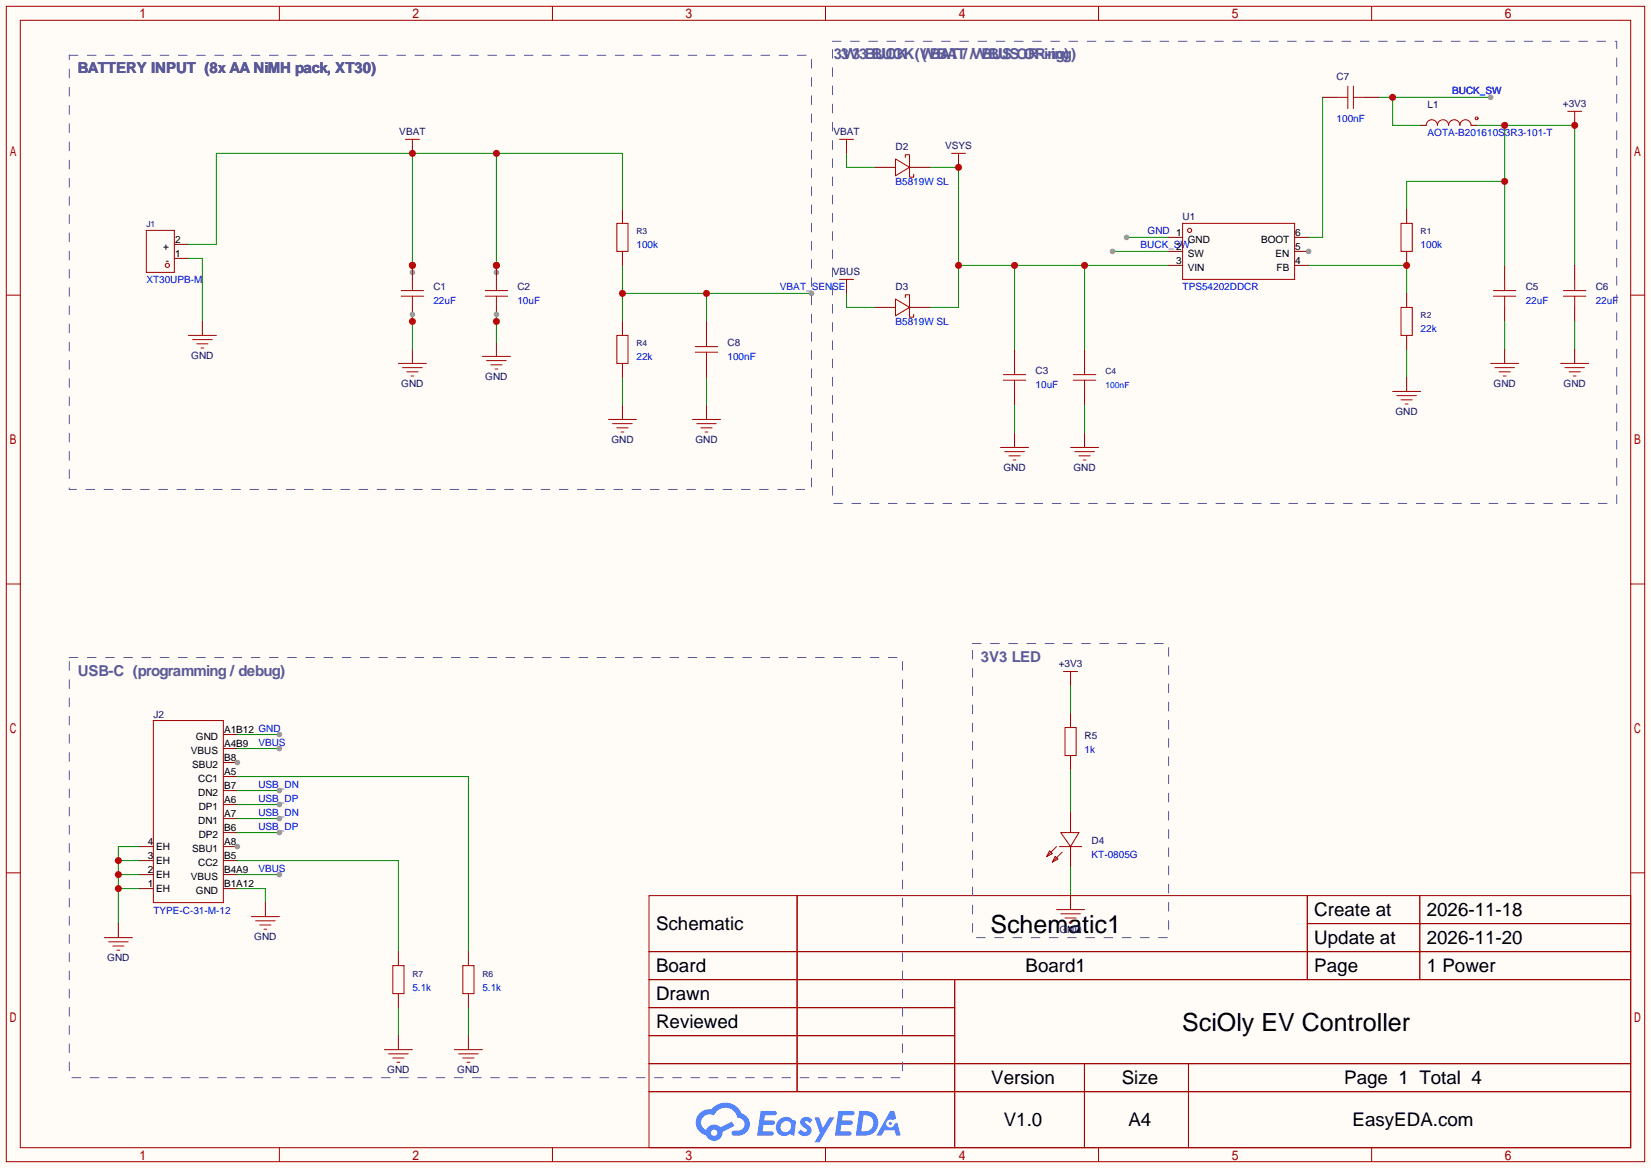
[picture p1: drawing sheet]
<svg xmlns="http://www.w3.org/2000/svg" width="299mm" height="212mm" viewBox="0 0 299 212" stroke-linecap="round" stroke-linejoin="round" font-family="sans-serif">
<path d="M0 0h299.5v211.8h-299.5z" fill="#fffcf7"/>
<g fill="none" stroke="#a10000" stroke-width=".18">
<path d="M1.1 1.1h297.2v209.6h-297.2zM3.7 3.7h292.1v204.5h-292.1zM50.7 1.1v2.6M100.2 1.1v2.6M149.7 1.1v2.6M199.3 1.1v2.6M248.8 1.1v2.6M1.1 53.5h2.6M295.8 53.5h2.5M1.1 105.9h2.6M295.8 105.9h2.5M1.1 158.3h2.6"/>
<path d="M295.8 158.3h2.5M117.7 162.4h178.1v45.8h-178.1zM117.7 172.6h178.1M117.7 177.7h178.1M144.6 162.4v35.6M173.2 177.7v30.5M237.1 162.4v15.3M237.1 167.5h58.7M257.5 162.4v15.3M117.7 182.8h55.5M117.7 192.9h178.1M117.7 187.8h55.5"/>
<path d="M117.7 198h178.1M196.7 192.9v15.3M215.6 192.9v15.3M50.7 208.2v2.5M100.2 208.2v2.5M149.7 208.2v2.5M199.3 208.2v2.5M248.8 208.2v2.5"/>
</g>
<g fill="#5487ff">
<path d="M145.5 202.8a1.3 1.3 0 0 1 1.8 .3l-.4 .6a.54 .54 0 0 0-.9-.2l.1 .2a1.58 1.58 0 0 1 1.1 1.6 1.43 1.43 0 0 1-2.5 .1l.5-.6a.64 .64 0 0 0 .5 .5 .64 .64 0 0 0 .7-.3l-.2-.2a1.6 1.6 0 0 1-1-1.6z"/>
<path d="M147.7 202.7h.9l.7 1.9 1.1-1.9h.9l-2.7 4.5h-.9l1-1.7z"/>
<path d="M138 201.5h1.6a1.31 1.31 0 0 1 1.2 .2 .4 .4 0 0 1-.3 .6h-1.8l-.1 .9h1.6a.4 .4 0 0 1 .4 .4 .4 .4 0 0 1-.4 .4h-1.7l-.2 1.2h.8a1.23 1.23 0 0 1 1.2 .2 .39 .39 0 0 1-.3 .6h-2.7z"/>
<path d="M152.1 201.5h1.6a1.32 1.32 0 0 1 1.3 .2 .39 .39 0 0 1-.4 .6h-1.7l-.2 .9h1.7a.4 .4 0 0 1 .3 .4 .4 .4 0 0 1-.4 .4h-1.7l-.2 1.2h.8a1.23 1.23 0 0 1 1.2 .2 .39 .39 0 0 1-.3 .6h-2.7z"/>
<path d="M161.5 201.5h.7l.4 1.3-.7 .4a.75 .75 0 0 0-1.1 .3 .75 .75 0 0 0 .5 1 .75 .75 0 0 0 .9-.6l.6-.3 .6 2.4h-.9l-.2-1h-1.9l-.5 1h-.9z"/>
<path d="M155.9 201.5l-.7 4.5h1.5a2.27 2.27 0 0 0 2.6-2.3 2.27 2.27 0 0 0-2.7-2.2zM156.6 202.3a1.5 1.5 0 0 1 1.8 1.5 1.5 1.5 0 0 1-1.9 1.4h-.3z"/>
<path d="M141.3 203.1a1.62 1.62 0 0 0-.4 2.1 1.62 1.62 0 0 0 2 .7l.4-.3 .3 .3 .5 .1 .3-2.5-.2-.3h-.4a1.58 1.58 0 0 0-2.5-.1zM141.9 203.6a.99 .99 0 0 1 1.6 .3 .99 .99 0 0 1-.9 1.4 .94 .94 0 0 1-1-.5 .94 .94 0 0 1 .3-1.2z"/>
<path d="M126.9 201.9a2.37 2.37 0 0 0 1.2 4 1.54 1.54 0 0 0 1.7 1 1.54 1.54 0 0 0 1.3-1.6l2.1-1.1-.5-.8-2 1.1a1.57 1.57 0 0 0-2.6 .4 1.5 1.5 0 0 1-.8-2.1 1.5 1.5 0 0 1 2.2-.5 2.23 2.23 0 0 1 2.3-1.4 2.23 2.23 0 0 1 2 1.8 1.16 1.16 0 0 1 1.2 1.1 1.16 1.16 0 0 1-1 1.3h-.7a.47 .47 0 0 0-.6 .3 .47 .47 0 0 0 .4 .6 2.23 2.23 0 0 0 2.3-.7 2.23 2.23 0 0 0 .4-2.3 2.16 2.16 0 0 0-1.3-1.1 3.2 3.2 0 0 0-5.4-.7l-1.2 .1zM129 205.4a.58 .58 0 0 1 1.1 0 .58 .58 0 0 1-1.1 0z"/>
<circle cx="161.5" cy="203.8" r=".28"/>
</g>
<g fill="none" stroke="#a10000" stroke-width=".18">
<path d="M162.4 28.8l2.6 1.6-2.6 1.5zM164.2 28.6v-.5h.8v4h.7v-.5M162.4 54.2l2.6 1.6-2.6 1.5zM164.2 54v-.5h.8v4h.7v-.5M270.9 53.7h4.1M270.9 52.7h4.1M272.9 50.7v2M272.9 53.7v2.1M283.6 53.7h4.1M283.6 52.7h4.1M285.6 50.7v2M285.6 53.7v2.1"/>
<path d="M182 67.9h4.1M182 69h4.1M184 65.9v2M184 69v2M194.7 67.9h4.1M194.7 69h4.1M196.7 65.9v2M196.7 69v2M27.8 130.7h12.7v33h-12.7zM190.4 154.3l.5 .5-1 .5zM191.4 155.3l.5 .5-1 .5zM191.6 153.5l-1.7 1.8"/>
<path d="M192.2 153.5h4M192.4 151h3.3l-1.5 2.5zM192.7 154.6l-1.8 1.7"/>
</g>
<g fill="none" stroke="#870000" stroke-width=".18">
<path d="M158.6 30.4h3.8M165 30.4h3.8M158.6 55.8h3.8M165 55.8h3.8M272.9 48.1v2.6M272.9 55.8v2.5M285.6 48.1v2.6M285.6 55.8v2.5M184 63.4v2.5M184 71v2.5M196.7 63.4v2.5M196.7 71v2.5"/>
<path d="M40.5 133.2h2.6M40.5 135.8h2.6M40.5 138.3h2.6M194.2 147.2v3.8M194.2 153.5v3.9"/>
</g>
<circle cx="43.1" cy="138.3" r=".51" fill="#999"/>
<path d="M40.5 140.8h2.6M40.5 143.4h2.6M40.5 145.9h2.6M40.5 148.5h2.6M40.5 151h2.6M40.5 153.5h2.6" fill="none" stroke="#870000" stroke-width=".18"/>
<circle cx="43.1" cy="153.5" r=".51" fill="#999"/>
<path d="M25.3 156.1h2.5M25.3 158.6h2.5M25.3 153.5h2.5M40.5 156.1h2.6M40.5 158.6h2.6M25.3 161.2h2.5M40.5 161.2h2.6" fill="none" stroke="#870000" stroke-width=".18"/>
<path d="M239.9 17.7v25.4h-2.5M237.4 48.1h17.7v5.1M21.5 156.1h3.8M21.5 158.6h3.8M25.3 153.5h-3.8v14M43.1 140.8h41.9v31.8M43.1 156.1h29.2v16.5M21.5 161.2h3.8" fill="none" stroke="#008700" stroke-width=".18"/>
<g fill="#c00">
<circle cx="21.5" cy="156.1" r=".63"/>
<circle cx="21.5" cy="158.6" r=".63"/>
<circle cx="21.5" cy="161.2" r=".63"/>
</g>
<path d="M74.8 26.5v1.3M153.5 26.5v1.3M173.9 29.1v1.3M153.5 51.9v1.3M74.8 63.4v2.5M90 62.1v2.5M112.9 73.5v2.6M128.1 73.5v2.6M184 78.6v2.6M196.7 78.6v2.6" fill="none" stroke="#870000" stroke-width=".18"/>
<g fill="none" stroke="#a10000" stroke-width=".18">
<path d="M73.5 25.3h2.6M74.8 25.3v1.2M152.3 25.3h2.5M153.5 25.3v1.2M172.6 27.8h2.5M173.9 27.8v1.3M152.3 50.7h2.5M153.5 50.7v1.2M72.3 65.9h5M73 66.7h3.6M73.8 67.4h2M74.5 68.2h.6"/>
<path d="M87.5 64.6h5.1M88.3 65.4h3.5M89 66.2h2.1M89.8 66.9h.5M110.4 76.1h5M111.1 76.8h3.6M111.9 77.6h2M112.6 78.4h.6M125.6 76.1h5.1M126.4 76.8h3.5M127.1 77.6h2.1M127.9 78.4h.5"/>
<path d="M181.5 81.2h5.1M182.2 81.9h3.6M183 82.7h2M183.8 83.4h.5M194.2 81.2h5.1M194.9 81.9h3.6M195.7 82.7h2M196.5 83.4h.5"/>
</g>
<path d="M153.5 27.8v2.6h5.1M153.5 53.2v2.6h5.1M204.3 43.1h7.7M112.9 68.5v5M128.1 68.5v5M184 73.5v5.1M196.7 73.5v5.1" fill="none" stroke="#008700" stroke-width=".18"/>
<circle cx="204.3" cy="43.1" r=".51" fill="#999"/>
<path d="M272.9 58.3v5.1M285.6 58.3v5.1M255.1 63.4v5.1M43.1 133.2h7.6M194.2 124.3v5.1M194.2 157.4v5" fill="none" stroke="#008700" stroke-width=".18"/>
<path d="M285.6 21.5v1.2M255.1 68.5v2.5M272.9 63.4v2.5M285.6 63.4v2.5M194.2 123.1v1.2M194.2 162.4v2.6" fill="none" stroke="#870000" stroke-width=".18"/>
<g fill="none" stroke="#a10000" stroke-width=".18">
<path d="M284.4 20.2h2.5M285.6 20.2v1.3M252.6 71h5.1M253.4 71.8h3.5M254.1 72.5h2.1M254.9 73.3h.5M270.4 65.9h5.1M271.1 66.7h3.6M271.9 67.4h2M272.7 68.2h.5M283.1 65.9h5.1M283.8 66.7h3.6"/>
<path d="M284.6 67.4h2M285.4 68.2h.5M192.9 121.8h2.6M194.2 121.8v1.3M191.6 165h5.1M192.4 165.7h3.6M193.2 166.5h2M193.9 167.3h.5"/>
</g>
<circle cx="50.7" cy="133.2" r=".51" fill="#999"/>
<path d="M43.1 135.8h7.6M43.1 161.2h5v2.5" fill="none" stroke="#008700" stroke-width=".18"/>
<path d="M48.1 163.7v2.5" fill="none" stroke="#870000" stroke-width=".18"/>
<path d="M45.6 166.2h5.1M46.4 167h3.5M47.1 167.8h2M47.9 168.5h.5" fill="none" stroke="#a10000" stroke-width=".18"/>
<circle cx="50.7" cy="135.8" r=".51" fill="#999"/>
<path d="M43.1 158.6h7.6" fill="none" stroke="#008700" stroke-width=".18"/>
<circle cx="50.7" cy="158.6" r=".51" fill="#999"/>
<path d="M43.1 143.4h7.6" fill="none" stroke="#008700" stroke-width=".18"/>
<circle cx="50.7" cy="143.4" r=".51" fill="#999"/>
<path d="M43.1 145.9h7.6" fill="none" stroke="#008700" stroke-width=".18"/>
<circle cx="50.7" cy="145.9" r=".51" fill="#999"/>
<path d="M43.1 148.5h7.6" fill="none" stroke="#008700" stroke-width=".18"/>
<circle cx="50.7" cy="148.5" r=".51" fill="#999"/>
<path d="M43.1 151h7.6" fill="none" stroke="#008700" stroke-width=".18"/>
<circle cx="50.7" cy="151" r=".51" fill="#999"/>
<path d="M21.5 167.5v2.6M72.3 187.8v2.6M85 187.8v2.6" fill="none" stroke="#870000" stroke-width=".18"/>
<path d="M18.9 170.1h5.1M19.7 170.8h3.5M20.4 171.6h2.1M21.2 172.3h.5M69.7 190.4h5.1M70.5 191.1h3.5M71.2 191.9h2.1M72 192.7h.5M82.4 190.4h5.1M83.2 191.1h3.5M83.9 191.9h2.1M84.7 192.7h.5" fill="none" stroke="#a10000" stroke-width=".18"/>
<path d="M168.8 30.4h5.1v25.4h-5.1M173.9 48.1h38.1M184 48.1v15.3M196.7 48.1v15.3M72.3 182.8v5M85 182.8v5" fill="none" stroke="#008700" stroke-width=".18"/>
<g fill="#c00">
<circle cx="173.9" cy="30.4" r=".63"/>
<circle cx="173.9" cy="48.1" r=".63"/>
<circle cx="184" cy="48.1" r=".63"/>
<circle cx="196.7" cy="48.1" r=".63"/>
</g>
<path d="M267.8 22.7h17.8v25.4M272.9 22.7v25.4M272.9 32.9h-17.8v5.1" fill="none" stroke="#008700" stroke-width=".18"/>
<g fill="#c00">
<circle cx="272.9" cy="22.7" r=".63"/>
<circle cx="285.6" cy="22.7" r=".63"/>
<circle cx="272.9" cy="32.9" r=".63"/>
</g>
<path d="M201.8 45.6h10.2" fill="none" stroke="#008700" stroke-width=".18"/>
<circle cx="201.8" cy="45.6" r=".51" fill="#999"/>
<path d="M12.6 119.3h151.1v76.2h-151.1zM176.4 116.7h35.6v53.4h-35.6z" fill="none" stroke="#595999" stroke-width=".18" stroke-dasharray="1.5 1.8"/>
<path d="M112.9 53.2h34.3M112.9 48.1v10.2M128.1 53.2v5.1" fill="none" stroke="#008700" stroke-width=".18"/>
<g fill="#c00">
<circle cx="128.1" cy="53.2" r=".63"/>
<circle cx="112.9" cy="53.2" r=".63"/>
</g>
<circle cx="147.2" cy="53.2" r=".51" fill="#999"/>
<path d="M250.1 17.7h20.3M252.6 17.7v5h5.1" fill="none" stroke="#008700" stroke-width=".18"/>
<circle cx="252.6" cy="17.7" r=".63" fill="#c00"/>
<circle cx="270.4" cy="17.7" r=".51" fill="#999"/>
<path d="M12.6 10h134.6v78.8h-134.6zM151 7.5h142.2v83.8h-142.2z" fill="none" stroke="#595999" stroke-width=".18" stroke-dasharray="1.5 1.8"/>
<path d="M194.2 139.6v7.6" fill="none" stroke="#008700" stroke-width=".18"/>
<g fill="none" stroke="#870000" stroke-width=".18">
<path d="M239.9 17.7h2.5M247.5 17.7h2.6M112.9 38v2.5M31.6 46.9h2.6M31.6 44.3h2.6M112.9 45.6v2.5M128.1 58.3v2.5M212 43.1h2.5M212 45.6h2.5M212 48.1h2.5M234.8 45.6h2.6M234.8 48.1h2.6"/>
<path d="M128.1 65.9v2.6M194.2 129.4v2.6M194.2 137v2.6M72.3 172.6v2.5M85 172.6v2.5M72.3 180.2v2.6M85 180.2v2.6"/>
</g>
<g fill="none" stroke="#a10000" stroke-width=".18">
<path d="M242.4 17.7h2.1M244.5 15.6v4.1M245.5 17.7h2M245.5 15.6v4.1M26.5 41.8h5.1v7.6h-5.1zM111.9 40.5h2v5.1h-2zM214.5 40.5h20.3v10.2h-20.3zM126.1 62.9h4.1M126.1 63.9h4.1M128.1 60.8v2.1M128.1 63.9v2M193.2 132h2v5h-2z"/>
<path d="M71.2 175.1h2.1v5.1h-2.1zM83.9 175.1h2.1v5.1h-2.1z"/>
<circle cx="30.4" cy="48.1" r=".38"/>
<circle cx="215.8" cy="41.8" r=".38"/>
</g>
<circle cx="237.4" cy="45.6" r=".51" fill="#999"/>
<path d="M255.1 38v2.5M234.8 43.1h2.6M255.1 45.6v2.5" fill="none" stroke="#870000" stroke-width=".18"/>
<circle cx="255.1" cy="48.1" r=".63" fill="#c00"/>
<path d="M254.1 40.5h2.1v5.1h-2.1zM111.9 60.8h2v5.1h-2z" fill="none" stroke="#a10000" stroke-width=".18"/>
<path d="M112.9 58.3v2.5M112.9 65.9v2.6" fill="none" stroke="#870000" stroke-width=".18"/>
<path d="M74.8 27.8v21.6M90 27.8v21.6M112.9 38v-10.2h-73.7v16.5h-5" fill="none" stroke="#008700" stroke-width=".18"/>
<g fill="#c00">
<circle cx="74.8" cy="27.8" r=".63"/>
<circle cx="90" cy="27.8" r=".63"/>
<circle cx="90" cy="48.1" r=".63"/>
<circle cx="74.8" cy="48.1" r=".63"/>
</g>
<g fill="#999">
<circle cx="90" cy="49.4" r=".51"/>
<circle cx="74.8" cy="49.4" r=".51"/>
</g>
<path d="M34.2 46.9h2.5v11.4" fill="none" stroke="#008700" stroke-width=".18"/>
<path d="M257.7 22.7h1M266.8 22.7h1M36.7 58.3v2.5M74.8 48.1v2.6M255.1 53.2v2.6M255.1 60.8v2.6" fill="none" stroke="#870000" stroke-width=".18"/>
<g fill="none" stroke="#a10000" stroke-width=".18">
<path d="M258.7 22.7a1.02 1.02 0 0 1 1-1 1.02 1.02 0 0 1 1 1 1.02 1.02 0 0 1 1-1 1.02 1.02 0 0 1 1.1 1 1.02 1.02 0 0 1 1-1 1.02 1.02 0 0 1 1 1 1.02 1.02 0 0 1 1-1 1.02 1.02 0 0 1 1 1M72.8 52.7h4M254.1 55.8h2.1v5h-2.1zM34.2 60.8h5M34.9 61.6h3.6M35.7 62.4h2M36.4 63.1h.6"/>
<circle cx="267.8" cy="21.5" r=".25"/>
</g>
<circle cx="74.8" cy="48.1" r=".63" fill="#c00"/>
<path d="M72.8 53.7h4M74.8 50.7v2M74.8 53.7v2.1M90 53.7v2.1" fill="none" stroke="#a10000" stroke-width=".18"/>
<path d="M74.8 55.8v2.5M90 48.1v2.6" fill="none" stroke="#870000" stroke-width=".18"/>
<circle cx="90" cy="48.1" r=".63" fill="#c00"/>
<path d="M88 52.7h4.1M88 53.7h4.1M90 50.7v2" fill="none" stroke="#a10000" stroke-width=".18"/>
<path d="M90 55.8v2.5" fill="none" stroke="#870000" stroke-width=".18"/>
<path d="M74.8 57v6.4" fill="none" stroke="#008700" stroke-width=".18"/>
<circle cx="74.8" cy="58.3" r=".63" fill="#c00"/>
<circle cx="74.8" cy="57" r=".51" fill="#999"/>
<path d="M90 57v5.1" fill="none" stroke="#008700" stroke-width=".18"/>
<circle cx="90" cy="58.3" r=".63" fill="#c00"/>
<circle cx="90" cy="57" r=".51" fill="#999"/>
<g font-size="4.5">
<text x="179.6" y="169.2">Schematic1</text>
<text x="214.4" y="187">SciOly EV Controller</text>
</g>
<g font-size="3.4">
<text x="238.4" y="166.1">Create at</text>
<text x="258.8" y="166.1">2026-11-18</text>
<text x="119" y="168.7">Schematic</text>
<text x="238.4" y="171.2">Update at</text>
<text x="258.8" y="171.2">2026-11-20</text>
<text x="119" y="176.3">Board</text>
<text x="186" y="176.3">Board1</text>
<text x="238.4" y="176.3">Page</text>
<text x="258.8" y="176.3">1 Power</text>
<text x="119" y="181.4">Drawn</text>
<text x="119" y="186.5">Reviewed</text>
<text x="179.8" y="196.6">Version</text>
<text x="203.5" y="196.6">Size</text>
<text x="243.8" y="196.6">Page 1 Total 4</text>
<text x="182.1" y="204.2">V1.0</text>
<text x="204.7" y="204.2">A4</text>
<text x="245.3" y="204.2">EasyEDA.com</text>
</g>
<g font-size="2.7" fill="#5a5a9a">
<text x="151.3" y="10.8">3V3 BUCK (VBAT / VBUS OR-ing)</text>
<text x="152.5" y="10.8">3V3 BUCK (VBAT / VBUS OR-ing)</text>
<text x="14.1" y="13.3">BATTERY INPUT (8x AA NiMH pack, XT30)</text>
<text x="177.9" y="120">3V3 LED</text>
<text x="14.1" y="122.5">USB-C (programming / debug)</text>
</g>
<g font-size="1.8" fill="#000080">
<text x="242.4" y="14.6">C7</text>
<text x="259" y="19.6">L1</text>
<text x="283.5" y="19.4">+3V3</text>
<text x="72.4" y="24.5">VBAT</text>
<text x="151.2" y="24.5">VBAT</text>
<text x="162.4" y="27.3">D2</text>
<text x="171.4" y="27">VSYS</text>
<text x="214.5" y="40">U1</text>
<text x="78.6" y="52.7">C1</text>
<text x="93.9" y="52.7">C2</text>
<text x="151.1" y="49.9">VBUS</text>
<text x="162.4" y="52.7">D3</text>
<text x="276.7" y="52.7">C5</text>
<text x="289.4" y="52.7">C6</text>
<text x="34.7" y="65.1">GND</text>
<text x="132" y="62.8">C8</text>
<text x="72.8" y="70.2">GND</text>
<text x="88" y="68.9">GND</text>
<text x="187.8" y="67.9">C3</text>
<text x="270.9" y="70.2">GND</text>
<text x="283.6" y="70.2">GND</text>
<text x="253.1" y="75.3">GND</text>
<text x="110.9" y="80.4">GND</text>
<text x="126.1" y="80.4">GND</text>
<text x="182" y="85.4">GND</text>
<text x="194.7" y="85.4">GND</text>
<text x="192" y="121">+3V3</text>
<text x="27.8" y="130.1">J2</text>
<text x="196.7" y="133.9">R5</text>
<text x="198" y="153">D4</text>
<text x="46.1" y="170.5">GND</text>
<text x="192.2" y="169.3">GND</text>
<text x="19.4" y="174.3">GND</text>
<text x="70.2" y="194.7">GND</text>
<text x="82.9" y="194.7">GND</text>
</g>
<g font-size="1.8" fill="#00f">
<text x="263.4" y="17.1">BUCK_SW</text>
<text x="242.4" y="22.2">100nF</text>
<text x="259" y="24.7">AOTA-B201610S3R3-101-T</text>
<text x="162.4" y="33.6">B5819W SL</text>
<text x="115.4" y="45">100k</text>
<text x="206.9" y="45">BUCK_SW</text>
<text x="208.2" y="42.5">GND 1</text>
<text x="257.7" y="45">100k</text>
<text x="26.5" y="51.4">XT30UPB-M</text>
<text x="141.5" y="52.7">VBAT_SENSE</text>
<text x="214.5" y="52.7">TPS54202DDCR</text>
<text x="78.6" y="55.2">22uF</text>
<text x="93.9" y="55.2">10uF</text>
<text x="162.4" y="59">B5819W SL</text>
<text x="276.7" y="55.2">22uF</text>
<text x="289.4" y="55.2">22uF</text>
<text x="115.4" y="65.4">22k</text>
<text x="132" y="65.4">100nF</text>
<text x="257.7" y="60.3">22k</text>
<text x="187.8" y="70.4">10uF</text>
<text x="46.9" y="135.2">VBUS</text>
<text x="196.7" y="136.5">1k</text>
<text x="46.9" y="142.8">USB_DN</text>
<text x="46.9" y="145.4">USB_DP</text>
<text x="46.9" y="147.9">USB_DN</text>
<text x="46.9" y="150.5">USB_DP</text>
<text x="198" y="155.5">KT-0805G</text>
<text x="46.9" y="158.1">VBUS</text>
<text x="27.8" y="165.7">TYPE-C-31-M-12</text>
<text x="74.8" y="179.7">5.1k</text>
<text x="87.5" y="179.7">5.1k</text>
</g>
<g font-size="1.8">
<text x="29.6" y="45.3">+</text>
<text x="30.1" y="47.8">-</text>
<text x="31.7" y="46.6">1</text>
<text x="31.7" y="44">2</text>
<text x="213.4" y="45.3">2</text>
<text x="213.4" y="47.8">3</text>
<text x="215.4" y="44">GND</text>
<text x="215.4" y="46.6">SW</text>
<text x="228.7" y="44">BOOT</text>
<text x="231.4" y="46.6">EN</text>
<text x="234.9" y="47.8">4</text>
<text x="234.9" y="45.3">5</text>
<text x="234.9" y="42.7">6</text>
<text x="215.4" y="49.1">VIN</text>
<text x="231.6" y="49.1">FB</text>
<text x="34.6" y="136.7">VBUS</text>
<text x="35.5" y="134.2">GND</text>
<text x="40.6" y="132.9">A1B12 GND</text>
<text x="40.6" y="135.5">A4B9</text>
<text x="40.6" y="138">B8</text>
<text x="34.8" y="139.3">SBU2</text>
<text x="35.9" y="141.8">CC1</text>
<text x="40.6" y="140.5">A5</text>
<text x="40.6" y="143.1">B7</text>
<text x="35.9" y="144.3">DN2</text>
<text x="35.9" y="149.4">DN1</text>
<text x="36" y="146.9">DP1</text>
<text x="40.6" y="145.6">A6</text>
<text x="40.6" y="148.2">A7</text>
<text x="26.8" y="153.2">4</text>
<text x="26.8" y="155.8">3</text>
<text x="28.3" y="154.2">EH</text>
<text x="34.8" y="154.5">SBU1</text>
<text x="36" y="152">DP2</text>
<text x="40.6" y="150.7">B6</text>
<text x="40.6" y="153.2">A8</text>
<text x="40.6" y="155.8">B5</text>
<text x="26.8" y="158.3">2</text>
<text x="26.8" y="160.9">1</text>
<text x="28.3" y="156.8">EH</text>
<text x="28.3" y="159.3">EH</text>
<text x="28.3" y="161.9">EH</text>
<text x="34.6" y="159.6">VBUS</text>
<text x="35.9" y="157">CC2</text>
<text x="40.6" y="158.3">B4A9</text>
<text x="40.6" y="160.9">B1A12</text>
<text x="35.5" y="162.1">GND</text>
</g>
<g font-size="1.5" fill="#000080">
<text x="26.5" y="41.2">J1</text>
<text x="115.4" y="42.5">R3</text>
<text x="257.7" y="42.5">R1</text>
<text x="257.7" y="57.7">R2</text>
<text x="115.4" y="62.8">R4</text>
<text x="200.5" y="67.9">C4</text>
<text x="74.8" y="177.1">R7</text>
<text x="87.5" y="177.1">R6</text>
</g>
<text font-size="1.5" fill="#00f" x="200.5" y="70.4">100nF</text>
</svg>
